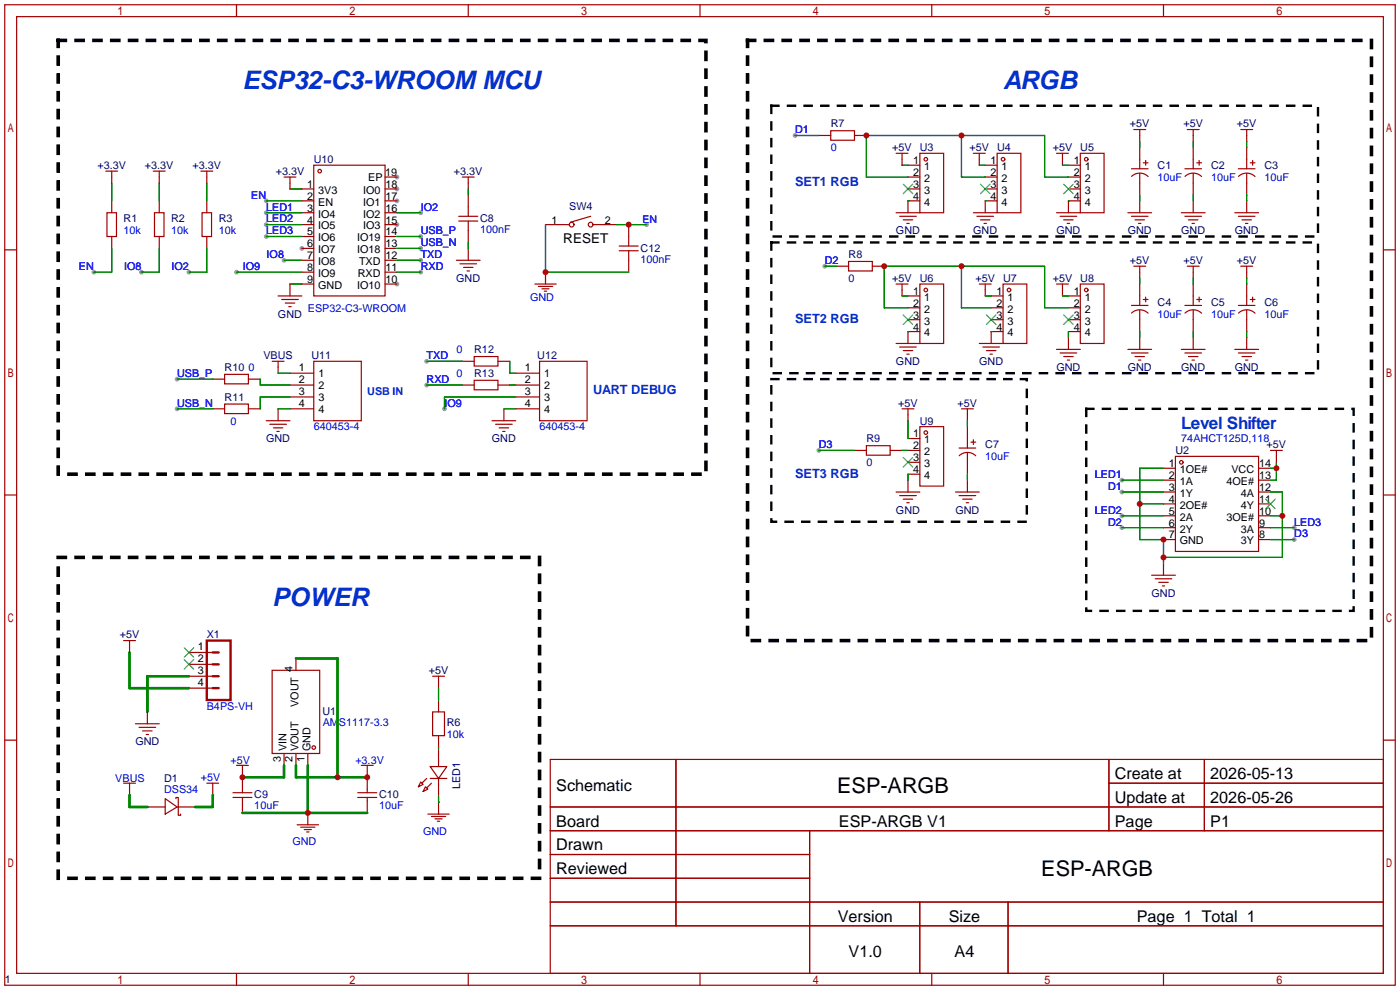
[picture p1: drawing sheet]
<svg xmlns="http://www.w3.org/2000/svg" width="299mm" height="212mm" viewBox="0 0 299 212" stroke-linecap="round" stroke-linejoin="round" font-family="sans-serif">
<g fill="#999">
<circle cx="84.8" cy="37.8" r=".51"/>
<circle cx="84.8" cy="40.4" r=".51"/>
<circle cx="84.8" cy="42.9" r=".51"/>
<circle cx="84.8" cy="48" r=".51"/>
<circle cx="84.8" cy="60.7" r=".51"/>
<circle cx="64.5" cy="53.1" r=".51"/>
<circle cx="239.8" cy="105.2" r=".51"/>
<circle cx="239.8" cy="112.8" r=".51"/>
<circle cx="276.6" cy="115.3" r=".51"/>
<circle cx="276.6" cy="112.8" r=".51"/>
<circle cx="239.8" cy="110.2" r=".51"/>
<circle cx="239.8" cy="102.6" r=".51"/>
<circle cx="56.9" cy="42.9" r=".51"/>
<circle cx="60.7" cy="55.6" r=".51"/>
<circle cx="50.5" cy="58.2" r=".51"/>
<circle cx="89.9" cy="45.5" r=".51"/>
<circle cx="20.1" cy="58.2" r=".51"/>
<circle cx="30.2" cy="58.2" r=".51"/>
<circle cx="40.4" cy="58.2" r=".51"/>
<circle cx="56.9" cy="45.5" r=".51"/>
<circle cx="56.9" cy="48" r=".51"/>
<circle cx="56.9" cy="50.5" r=".51"/>
<circle cx="89.9" cy="53.1" r=".51"/>
<circle cx="89.9" cy="50.5" r=".51"/>
<circle cx="89.9" cy="55.6" r=".51"/>
<circle cx="89.9" cy="58.2" r=".51"/>
<circle cx="175" cy="96.3" r=".51"/>
<circle cx="176.3" cy="56.9" r=".51"/>
<circle cx="169.9" cy="29" r=".51"/>
<circle cx="37.8" cy="81" r=".51"/>
<circle cx="37.8" cy="87.4" r=".51"/>
<circle cx="91.2" cy="77.2" r=".51"/>
<circle cx="91.2" cy="82.3" r=".51"/>
<circle cx="138.2" cy="48" r=".51"/>
<circle cx="95" cy="87.4" r=".51"/>
</g>
<g fill="none" stroke="#a10000" stroke-width=".25">
<path d="M1 1h297.2v209.6h-297.2zM3.6 3.6h292.1v204.4h-292.1zM50.5 1v2.6M100.1 1v2.6M149.6 1v2.6M199.1 1v2.6M248.7 1v2.6M22.6 36.6h2.5M23.9 36.6v2.5M32.8 36.6h2.5M34 36.6v2.5M42.9 36.6h2.6"/>
<path d="M44.2 36.6v2.5M60.7 37.8h2.5M62 37.8v2.6M67.1 35.3h15.2v27.9h-15.2zM82.3 37.8h2.5M98.8 37.8h2.5M100.1 37.8v2.6M175 29h2.5M177.5 27.9h5.1v2.1h-5.1zM182.6 29h2.6M191.5 32.8h2.6M192.8 32.8v2.5"/>
<path d="M194.1 37.8h2.5M194.1 35.3h2.5M196.6 32.8h5.1v12.7h-5.1zM208 32.8h2.6M209.3 32.8v2.5M210.6 37.8h2.5M210.6 35.3h2.5M213.1 32.8h5.1v12.7h-5.1zM225.8 32.8h2.5M227.1 32.8v2.5M228.3 37.8h2.6M228.3 35.3h2.6"/>
<path d="M230.9 32.8h5.1v12.7h-5.1zM241.8 36.1h3.6M241.8 37.7a2.54 2.54 0 0 1 3.6 0M242.3 27.7h2.6M243.6 27.7v2.5M243.6 31.5v4.6M243.6 37.1v4.6M244.3 34.8h1.1M244.9 34.3v1M253.2 36.1h3.6M253.3 37.7a2.54 2.54 0 0 1 3.5 0M253.7 27.7h2.6"/>
<path d="M255 27.7v2.5M255 31.5v4.6M255 37.1v4.6M255.8 34.8h1M256.3 34.3v1M264.7 36.1h3.5M264.7 37.7a2.54 2.54 0 0 1 3.5 0M265.2 27.7h2.5M266.4 27.7v2.5M266.4 31.5v4.6M266.4 37.1v4.6M267.2 34.8h1"/>
<path d="M267.7 34.3v1M1 53.4h2.6M22.9 45.5h2v5h-2zM23.9 42.9v2.6M23.9 50.5v2.6M33 45.5h2.1v5h-2.1zM34 42.9v2.6M34 50.5v2.6M43.2 45.5h2v5h-2zM44.2 42.9v2.6M44.2 50.5v2.6M64.5 40.4h2.6"/>
<path d="M64.5 42.9h2.6M64.5 45.5h2.6M64.5 48h2.6M64.5 50.5h2.6M64.5 53.1h2.6M64.5 55.6h2.6M64.5 58.2h2.6M82.3 40.4h2.5M82.3 42.9h2.5M82.3 45.5h2.5M82.3 48h2.5M82.3 50.5h2.5"/>
<path d="M82.3 53.1h2.5M82.3 55.6h2.5M82.3 58.2h2.5M97.5 55.6h5.1M98 46.2h4.1M98 47.2h4.1M98.3 56.4h3.6M99.1 57.2h2M99.8 57.9h.5M100.1 41.7v4.5M100.1 47.2v4.6M100.1 53.1v2.5"/>
<path d="M116.6 58.2h.1M116.6 48h5.1M116.6 58.2v2.5M126.2 46.2l-4.3 1.3M126.7 48h5.1M132.3 53.6h4.1M132.3 52.6h4.1M134.4 48v4.6M134.4 53.6v4.6M178.8 56.9h2.6M181.4 55.9h5v2h-5zM186.4 56.9h2.6"/>
<path d="M191.5 45.5h5.1M192.3 46.2h3.5M193 47h2.1M193.8 47.8h.5M194.1 40.4h2.5M196.6 42.9h-2.5v2.6M208 45.5h5.1M208.8 46.2h3.5M209.5 47h2.1M210.3 47.8h.5M210.6 40.4h2.5M213.1 42.9h-2.5v2.6"/>
<path d="M225.8 45.5h5.1M226.6 46.2h3.5M227.3 47h2.1M228.1 47.8h.5M228.3 40.4h2.6M230.9 42.9h-2.6v2.6M241 45.5h5.1M241.8 46.2h3.6M242.3 56.9h2.6M242.6 47h2M243.3 47.8h.5M243.6 42.9v2.6"/>
<path d="M243.6 56.9v2.5M252.5 45.5h5.1M253.2 46.2h3.6M253.7 56.9h2.6M254 47h2M254.8 47.8h.5M255 42.9v2.6M255 56.9v2.5M263.9 45.5h5.1M264.7 46.2h3.5M265.2 56.9h2.5M265.4 47h2.1"/>
<path d="M266.2 47.8h.5M266.4 42.9v2.6M266.4 56.9v2.5M295.7 53.4h2.5M58.2 77.2h2.5M59.4 63.2h5.1M59.4 77.2v2.6M60.2 64h3.6M61 64.8h2M61.7 65.5h.5M62 60.7v2.5M62 79.8h5.1"/>
<path d="M64.5 60.7h2.6M67.1 77.2h10.1v12.7h-10.1zM82.3 60.7h2.5M98.8 77.2h2.5M101.3 76.2h5.1v2h-5.1zM106.4 77.2h2.6M110.2 79.8h5.1M114.3 60.7h4.6M115.1 61.2h3M115.3 77.2h10.2v12.7h-10.2zM115.8 61.7h1.5M116.3 62.2h.5"/>
<path d="M191.5 60.7h2.6M191.5 73.4h5.1M192.3 74.2h3.5M192.8 60.7v2.5M193 74.9h2.1M193.8 75.7h.5M194.1 63.2h2.5M194.1 65.8h2.5M194.1 68.3h2.5M196.6 60.7h5.1v12.7h-5.1zM196.6 70.9h-2.5v2.5M209.3 60.7h2.5"/>
<path d="M209.3 73.4h5.1M210.1 74.2h3.5M210.6 60.7v2.5M210.8 74.9h2.1M211.6 75.7h.5M211.8 63.2h2.6M211.8 65.8h2.6M211.8 68.3h2.6M214.4 60.7h5.1v12.7h-5.1zM214.4 70.9h-2.6v2.5M225.8 60.7h2.5M225.8 74.7h5.1"/>
<path d="M226.6 75.4h3.5M227.1 60.7v2.5M227.3 76.2h2.1M228.1 77h.5M228.3 63.2h2.6M228.3 65.8h2.6M228.3 68.3h2.6M228.3 70.9h2.6M228.3 72.1v2.6M230.9 60.7h5.1v12.7h-5.1zM241 74.7h5.1M241.8 75.4h3.6"/>
<path d="M241.8 65.3h3.6M241.8 66.9a2.54 2.54 0 0 1 3.6 0M242.6 76.2h2M243.3 77h.5M243.6 60.7v4.6M243.6 66.3v4.6M243.6 72.1v2.6M244.3 64h1.1M244.9 63.5v1M252.5 74.7h5.1M253.2 75.4h3.6M253.2 65.3h3.6"/>
<path d="M253.3 66.9a2.54 2.54 0 0 1 3.5 0M254 76.2h2M254.8 77h.5M255 60.7v4.6M255 66.3v4.6M255 72.1v2.6M255.8 64h1M256.3 63.5v1M263.9 74.7h5.1M264.7 75.4h3.5M264.7 65.3h3.5M264.7 66.9a2.54 2.54 0 0 1 3.5 0"/>
<path d="M265.4 76.2h2.1M266.2 77h.5M266.4 60.7v4.6M266.4 66.3v4.6M266.4 72.1v2.6M267.2 64h1M267.7 63.5v1M45.5 87.4h2.5M45.5 81h2.5M48 80h5.1v2h-5.1zM48 86.4h5.1v2h-5.1zM53.1 87.4h2.5"/>
<path d="M53.1 81h2.5M56.9 89.9h5.1M57.7 90.7h3.5M58.4 91.4h2.1M59.2 92.2h.5M59.4 87.4v2.5M62 87.4h5.1M62 82.3h5.1M62 84.8h5.1M98.8 82.3h2.5M101.3 81.3h5.1v2h-5.1zM105.2 89.9h5"/>
<path d="M105.9 90.7h3.6M106.4 82.3h2.6M106.7 91.4h2M107.4 92.2h.5M107.7 87.4v2.5M110.2 87.4h5.1M110.2 82.3h5.1M110.2 84.8h5.1M182.6 96.3h2.6M185.2 95.2h5v2.1h-5zM190.2 96.3h2.6M192.8 87.4h2.5"/>
<path d="M194.1 93.7h2.5M194.1 96.3h2.5M194.1 98.8h2.5M194.1 87.4v2.5M196.6 91.2h5.1v12.7h-5.1zM205 95.8h3.5M205 97.4a2.54 2.54 0 0 1 3.5 0M205.5 87.4h2.5M206.8 87.4v2.5M206.8 91.2v4.6M206.8 96.8v4.5M207.5 94.5h1"/>
<path d="M208 94v1M251.2 97.5h17.8v20.4h-17.8zM271.5 96.3h2.6M272.8 96.3v2.5M1 105.8h2.6M191.5 105.2h5.1M192.3 105.9h3.5M193 106.7h2.1M193.8 107.4h.5M194.1 101.3h2.5M194.1 102.6v2.6M204.2 105.2h5.1"/>
<path d="M205 105.9h3.5M205.7 106.7h2.1M206.5 107.4h.5M206.8 102.6v2.6M248.7 100.1h2.5M248.7 102.6h2.5M248.7 105.2h2.5M248.7 107.7h2.5M248.7 110.2h2.5M248.7 112.8h2.5M248.7 115.3h2.5M269 100.1h2.5"/>
<path d="M269 102.6h2.5M269 105.2h2.5M269 107.7h2.5M269 110.2h2.5M269 112.8h2.5M269 115.3h2.5M295.7 105.8h2.5M26.4 136.9h2.6M27.7 136.9v2.5M40.4 139.4h5.1M246.1 122.9h5.1M246.9 123.7h3.5"/>
<path d="M247.6 124.5h2.1M248.4 125.2h.5M248.7 120.4v2.5M1 158.2h2.6M29 154.7h5M29.7 155.4h3.6M30.5 156.2h2M31.2 157h.5M31.5 152.1v2.6M40.4 142h5.1M40.4 144.5h5.1M40.4 147.1h5.1"/>
<path d="M58.2 143.3h10.1v17.7h-10.1zM63.2 140.7v2.6M92.5 152.1h2.5v5.1h-2.5zM92.5 144.5h2.5M93.7 144.5v2.6M93.7 149.6v2.5M93.7 157.2v2.6M295.7 158.2h2.5M26.4 167.4h2.6M27.7 169.9h.1M27.7 167.4v2.5M31.5 172.5h3.8"/>
<path d="M35.3 170.7l2.5 1.8-2.5 1.5zM37.6 170.7v-.3h.5v3.8h.5v-.2M37.8 172.5h3.9M44.2 167.4h2.5M45.5 169.9h.1M45.5 167.4v2.5M49.8 170.4h4M49.8 169.4h4M50.5 163.6h2.6M51.8 166.1h.1M51.8 163.6v5.8M51.8 170.4v3.3"/>
<path d="M60.7 161v2.6M63.2 161v2.6M63.5 176.3h4.6M64.3 176.8h3M65 177.3h1.5M65.5 177.8h.5M65.8 173.7h.1M65.8 161v2.6M65.8 173.7v2.6M76.5 170.4h4M76.5 169.4h4M77.2 163.6h2.6"/>
<path d="M78.5 166.1h.1M78.5 163.6v5.8M78.5 170.4v3.3M89.9 167.1l.5 .5-1 .5zM90.9 168.1l.5 .6-1 .5zM91.2 166.4l-1 1M91.4 174h4.6M91.9 163.8h3.6l-1.8 2.6zM91.9 166.4h3.6M92.2 167.4l-1 1M92.2 174.5h3M93 175h1.5"/>
<path d="M93.5 175.5h.5M93.7 171.5h.1M93.7 160v3.8M93.7 166.4v3.8M93.7 171.5v2.5M117.6 162.3h178.1v45.7h-178.1zM117.6 172.5h178.1M117.6 177.5h178.1M144.5 162.3v35.6M173 177.5v30.5M237 162.3v15.2M237 167.4h58.7"/>
<path d="M257.4 162.3v15.2M117.6 182.6h55.4M117.6 192.8h178.1M117.6 187.7h55.4M117.6 197.9h178.1M196.6 192.8v15.2M215.4 192.8v15.2M50.5 208v2.6M100.1 208v2.6M149.6 208v2.6M199.1 208v2.6M248.7 208v2.6"/>
<circle cx="68.3" cy="36.6" r=".38"/>
<circle cx="197.9" cy="34" r=".38"/>
<circle cx="214.4" cy="34" r=".38"/>
<circle cx="232.2" cy="34" r=".38"/>
<circle cx="122.2" cy="48" r=".51"/>
<circle cx="126.2" cy="48" r=".51"/>
<circle cx="197.9" cy="62" r=".38"/>
<circle cx="215.6" cy="62" r=".38"/>
<circle cx="232.2" cy="62" r=".38"/>
<circle cx="197.9" cy="92.5" r=".38"/>
<circle cx="252.5" cy="98.8" r=".38"/>
<circle cx="67.1" cy="159.8" r=".38"/>
</g>
<g fill="none" stroke="#008700" stroke-width=".25">
<path d="M23.9 39.1v3.8M34 39.1v3.8M44.2 39.1v3.8M169.9 29h5.1M192.8 35.3h1.3M194.1 37.8h-8.9v-8.8h38.1v8.8h5M205.5 29v8.8h5.1M209.3 35.3h1.3M227.1 35.3h1.2M243.6 30.2v1.3M255 30.2v1.3M266.4 30.2v1.3"/>
<path d="M23.9 53.1v5.1h-3.8M34 53.1v5.1h-3.8M44.2 53.1v5.1h-3.8M50.5 58.2h14M56.9 42.9h7.6M56.9 45.5h7.6M56.9 48h7.6M56.9 50.5h7.6M60.7 55.6h3.8M62 40.4h2.5M84.8 55.6h5.1M84.8 58.2h5.1"/>
<path d="M84.8 45.5h5.1M84.8 50.5h5.1M84.8 53.1h5.1M100.1 40.4v1.3M100.1 51.8v1.3M116.6 48v10.2h17.8M131.8 48h6.4M176.3 56.9h2.5M194.1 42.9h.1M205.5 56.9v8.9h6.3M210.6 42.9h.1M228.3 42.9h.1"/>
<path d="M243.6 41.7v1.2M243.6 59.4v1.3M255 41.7v1.2M255 59.4v1.3M266.4 41.7v1.2M266.4 59.4v1.3M59.4 79.8h2.6M62 60.7h2.5M91.2 77.2h7.6M109 77.2v2.6h1.2M192.8 63.2h1.3M194.1 70.9h.1"/>
<path d="M194.1 65.8h-5.1v-8.9h34.3v8.9h5M210.6 63.2h1.2M211.8 70.9h.1M227.1 63.2h1.2M228.3 70.9v1.2M243.6 70.9v1.2M255 70.9v1.2M266.4 70.9v1.2M37.8 87.4h7.7M37.8 81h7.7M55.6 81v1.3h6.4M59.4 87.4h2.6"/>
<path d="M62 84.8h-6.4v2.6M91.2 82.3h7.6M107.7 87.4h2.5M109 82.3h1.2M110.2 84.8h-15.2v2.6M175 96.3h7.6M192.8 96.3h1.3M194.1 89.9v3.8M206.8 89.9v1.3M272.8 98.8v3.8h-1.3M194.1 101.3v1.3M206.8 101.3v1.3"/>
<path d="M239.8 102.6h8.9M239.8 110.2h8.9M239.8 105.2h8.9M239.8 112.8h8.9M243.6 107.7h5.1M248.7 100.1h-5.1v15.2h5.1v5.1M271.5 100.1h1.3M271.5 115.3h5.1M271.5 105.2h2.6v13.9h-25.4M271.5 110.2h2.6M271.5 112.8h5.1M93.7 147.1v2.5"/>
<path d="M93.7 159.8v.2M93.7 170.2v1.3"/>
</g>
<g fill="none" stroke="#3c3" stroke-width=".25">
<path d="M193 39.4l2.1 2M195.1 39.4l-2.1 2M209.5 39.4l2.1 2M211.6 39.4l-2.1 2M227.3 39.4l2.1 2M229.4 39.4l-2.1 2M193 67.3l2.1 2M195.1 67.3l-2.1 2M210.8 67.3l2.1 2M212.9 67.3l-2.1 2M227.3 67.3l2.1 2M229.4 67.3l-2.1 2"/>
<path d="M193 97.8l2.1 2M195.1 97.8l-2.1 2M270.5 106.7l2 2M272.5 106.7l-2 2M39.4 138.4l2 2.1M41.4 138.4l-2 2.1M39.4 141l2 2M41.4 141l-2 2"/>
</g>
<path d="M44.2 136.9h5.1v12.7h-5.1zM45.5 139.4h1.2M45.5 144.5h1.2M45.5 142h1.2M45.5 147.1h1.2" fill="none" stroke="#a10000" stroke-width=".51"/>
<path d="M27.7 139.4v7.7h12.7M40.4 144.5h-8.9v7.6M63.2 140.7h8.9v25.4M27.7 169.9v2.6h3.8M45.5 169.9v2.6h-3.8M51.8 173.7h26.7M60.7 163.6v2.5h-8.9M63.2 163.6v2.5h15.3M65.8 163.6v10.1" fill="none" stroke="#008700" stroke-width=".51"/>
<path d="M12.4 8.6h138.5v92.7h-138.5zM159.8 8.6h133.3v128.3h-133.3zM12.4 119.1h102.9v68.6h-102.9z" fill="none" stroke="#000" stroke-width=".76" stroke-dasharray="1.5 2.3"/>
<path d="M164.8 22.6h116.9v27.9h-116.9zM164.8 51.8h116.9v28h-116.9zM164.8 81h54.7v30.5h-54.7zM232.2 87.4h57.1v43.2h-57.1z" fill="none" stroke="#000" stroke-width=".51" stroke-dasharray="1.5 2"/>
<g fill="#c00">
<circle cx="205.5" cy="29" r=".63"/>
<circle cx="185.2" cy="29" r=".63"/>
<circle cx="205.5" cy="56.9" r=".63"/>
<circle cx="189" cy="56.9" r=".63"/>
<circle cx="272.8" cy="100.1" r=".63"/>
<circle cx="248.7" cy="115.3" r=".63"/>
<circle cx="248.7" cy="119.1" r=".63"/>
<circle cx="274.1" cy="110.2" r=".63"/>
<circle cx="243.6" cy="107.7" r=".63"/>
<circle cx="51.8" cy="166.1" r=".63"/>
<circle cx="65.8" cy="173.7" r=".63"/>
<circle cx="72.1" cy="166.1" r=".63"/>
<circle cx="78.5" cy="166.1" r=".63"/>
<circle cx="116.6" cy="58.2" r=".63"/>
<circle cx="134.4" cy="48" r=".63"/>
</g>
<g font-size="5.5" fill="#03c">
<text x="51.8" y="19">ESP32-C3-WROOM MCU</text>
<text x="214.4" y="19">ARGB</text>
<text x="58.2" y="129.5">POWER</text>
</g>
<g font-size="4.6">
<text x="178.9" y="169.4">ESP-ARGB</text>
<text x="222.5" y="187.2">ESP-ARGB</text>
</g>
<text font-size="3.6" fill="#03c" x="252.5" y="91.7">Level Shifter</text>
<g font-size="3.5">
<text x="238.3" y="166.5">Create at</text>
<text x="258.7" y="166.5">2026-05-13</text>
<text x="118.9" y="169.1">Schematic</text>
<text x="238.3" y="171.6">Update at</text>
<text x="258.7" y="171.6">2026-05-26</text>
<text x="118.9" y="176.7">Board</text>
<text x="179.3" y="176.7">ESP-ARGB V1</text>
<text x="238.3" y="176.7">Page</text>
<text x="258.7" y="176.7">P1</text>
<text x="118.9" y="181.8">Drawn</text>
<text x="118.9" y="186.8">Reviewed</text>
<text x="179.1" y="197">Version</text>
<text x="202.8" y="197">Size</text>
<text x="243" y="197">Page 1 Total 1</text>
<text x="181.4" y="204.6">V1.0</text>
<text x="204" y="204.6">A4</text>
</g>
<text font-size="2.9" x="120.4" y="51.9">RESET</text>
<g font-size="2.7" fill="#03c">
<text x="169.9" y="39.8">SET1 RGB</text>
<text x="169.9" y="69">SET2 RGB</text>
<text x="126.7" y="84.3">UART DEBUG</text>
<text x="169.9" y="102.1">SET3 RGB</text>
</g>
<g font-size="2.3" fill="#00f">
<text x="169.9" y="28.5">D1</text>
<text x="177.5" y="32.3">0</text>
<text x="247.4" y="38.7">10uF</text>
<text x="258.8" y="38.7">10uF</text>
<text x="270.3" y="38.7">10uF</text>
<text x="53.7" y="42.5">EN</text>
<text x="56.9" y="45">LED1</text>
<text x="56.9" y="47.5">LED2</text>
<text x="89.9" y="45">IO2</text>
<text x="26.4" y="50.1">10k</text>
<text x="36.6" y="50.1">10k</text>
<text x="46.7" y="50.1">10k</text>
<text x="56.9" y="50.1">LED3</text>
<text x="89.9" y="52.6">USB_N</text>
<text x="89.9" y="50.1">USB_P</text>
<text x="102.6" y="49.7">100nF</text>
<text x="16.9" y="57.7">EN</text>
<text x="26.5" y="57.7">IO8</text>
<text x="36.7" y="57.7">IO2</text>
<text x="51.9" y="57.7">IO9</text>
<text x="57" y="55.2">IO8</text>
<text x="89.9" y="55.2">TXD</text>
<text x="89.9" y="57.7">RXD</text>
<text x="136.9" y="56.1">100nF</text>
<text x="176.3" y="56.4">D2</text>
<text x="113.3" y="64.4">GND</text>
<text x="181.4" y="60.2">0</text>
<text x="65.8" y="66.6">ESP32-C3-WROOM</text>
<text x="247.4" y="67.9">10uF</text>
<text x="258.8" y="67.9">10uF</text>
<text x="270.3" y="67.9">10uF</text>
<text x="91.2" y="76.8">TXD</text>
<text x="97.5" y="75.5">0</text>
<text x="37.8" y="80.6">USB_P</text>
<text x="53.1" y="79.3">0</text>
<text x="91.2" y="81.8">RXD</text>
<text x="97.5" y="80.6">0</text>
<text x="37.8" y="86.9">USB_N</text>
<text x="95" y="86.9">IO9</text>
<text x="49.3" y="90.7">0</text>
<text x="67.1" y="92">640453-4</text>
<text x="115.3" y="92">640453-4</text>
<text x="175" y="95.8">D3</text>
<text x="252.5" y="94.5">74AHCT125D,118</text>
<text x="185.2" y="99.6">0</text>
<text x="210.6" y="98.3">10uF</text>
<text x="234" y="102.2">LED1</text>
<text x="236.8" y="104.7">D1</text>
<text x="234" y="109.8">LED2</text>
<text x="236.8" y="112.3">D2</text>
<text x="276.6" y="112.3">LED3</text>
<text x="276.6" y="114.9">D3</text>
<text x="44.2" y="151.7">B4PS-VH</text>
<text x="69" y="155.1">AMS1117-3.3</text>
<text x="95.5" y="157.7">10k</text>
<text x="24.6" y="167">VBUS</text>
<text x="42.9" y="166.9">+5V</text>
<text x="49.3" y="163.2">+5V</text>
<text x="75.9" y="163.2">+3.3V</text>
<text x="35.1" y="169.6">DSS34</text>
<text x="54.4" y="172.9">10uF</text>
<text x="81" y="172.9">10uF</text>
<text x="90.4" y="178.6">GND</text>
<text x="62.5" y="180.5">GND</text>
</g>
<g font-size="2.3" fill="#000080">
<text x="177.5" y="27.2">R7</text>
<text x="241.5" y="27.2">+5V</text>
<text x="252.9" y="27.2">+5V</text>
<text x="264.4" y="27.2">+5V</text>
<text x="67.1" y="34.8">U10</text>
<text x="190.7" y="32.3">+5V</text>
<text x="196.6" y="32.3">U3</text>
<text x="207.2" y="32.3">+5V</text>
<text x="213.1" y="32.3">U4</text>
<text x="225" y="32.3">+5V</text>
<text x="230.9" y="32.3">U5</text>
<text x="20.8" y="36.1">+3.3V</text>
<text x="31" y="36.1">+3.3V</text>
<text x="41.1" y="36.1">+3.3V</text>
<text x="58.9" y="37.4">+3.3V</text>
<text x="97" y="37.4">+3.3V</text>
<text x="247.4" y="36.1">C1</text>
<text x="258.8" y="36.1">C2</text>
<text x="270.3" y="36.1">C3</text>
<text x="26.4" y="47.5">R1</text>
<text x="36.6" y="47.5">R2</text>
<text x="46.7" y="47.5">R3</text>
<text x="102.6" y="47.4">C8</text>
<text x="121.6" y="44.9">SW4</text>
<text x="136.9" y="53.8">C12</text>
<text x="191.5" y="50.1">GND</text>
<text x="208" y="50.1">GND</text>
<text x="225.8" y="50.1">GND</text>
<text x="241" y="50.1">GND</text>
<text x="252.5" y="50.1">GND</text>
<text x="263.9" y="50.1">GND</text>
<text x="181.4" y="55.2">R8</text>
<text x="241.5" y="56.4">+5V</text>
<text x="252.9" y="56.4">+5V</text>
<text x="264.4" y="56.4">+5V</text>
<text x="97.5" y="60.2">GND</text>
<text x="190.7" y="60.2">+5V</text>
<text x="196.6" y="60.2">U6</text>
<text x="208.5" y="60.2">+5V</text>
<text x="214.4" y="60.2">U7</text>
<text x="225" y="60.2">+5V</text>
<text x="230.9" y="60.2">U8</text>
<text x="247.4" y="65.3">C4</text>
<text x="258.8" y="65.3">C5</text>
<text x="270.3" y="65.3">C6</text>
<text x="59.4" y="67.9">GND</text>
<text x="56.3" y="76.8">VBUS</text>
<text x="66.6" y="76.8">U11</text>
<text x="101.3" y="75.5">R12</text>
<text x="114.8" y="76.8">U12</text>
<text x="48" y="79.3">R10</text>
<text x="101.3" y="80.6">R13</text>
<text x="191.5" y="78">GND</text>
<text x="209.3" y="78">GND</text>
<text x="225.8" y="79.3">GND</text>
<text x="241" y="79.3">GND</text>
<text x="252.5" y="79.3">GND</text>
<text x="263.9" y="79.3">GND</text>
<text x="48" y="85.6">R11</text>
<text x="192" y="86.9">+5V</text>
<text x="204.7" y="86.9">+5V</text>
<text x="56.9" y="94.5">GND</text>
<text x="105.1" y="94.5">GND</text>
<text x="185.2" y="94.5">R9</text>
<text x="196.6" y="90.7">U9</text>
<text x="210.6" y="95.8">C7</text>
<text x="270.7" y="95.8">+5V</text>
<text x="251.2" y="97.1">U2</text>
<text x="191.5" y="109.8">GND</text>
<text x="204.2" y="109.8">GND</text>
<text x="246.1" y="127.6">GND</text>
<text x="25.6" y="136.4">+5V</text>
<text x="44.2" y="136.4">X1</text>
<text x="91.6" y="144.1">+5V</text>
<text x="68.9" y="152.9">U1</text>
<text x="95.5" y="155.2">R6</text>
<text x="28.9" y="159.3">GND</text>
<text x="35.1" y="167.2">D1</text>
<text x="54.4" y="170.6">C9</text>
<text x="81" y="170.6">C10</text>
<text x="98.3" y="168.7" transform="rotate(-90 98.3 168.7)">LED1</text>
<text x="1" y="210.1">1</text>
</g>
<g font-size="2.3">
<text x="195.2" y="35.1">1</text>
<text x="211.7" y="35.1">1</text>
<text x="229.5" y="35.1">1</text>
<text x="65.6" y="40.2">1</text>
<text x="68" y="41.4">3V3</text>
<text x="77.6" y="41.4">IO0</text>
<text x="78.7" y="38.6">EP</text>
<text x="82.3" y="37.6">19</text>
<text x="82.4" y="40.2">18</text>
<text x="195.2" y="37.6">2</text>
<text x="195.2" y="40.2">3</text>
<text x="197.5" y="36.3">1</text>
<text x="197.5" y="38.9">2</text>
<text x="197.5" y="41.4">3</text>
<text x="211.7" y="37.6">2</text>
<text x="211.7" y="40.2">3</text>
<text x="214" y="36.3">1</text>
<text x="214" y="38.9">2</text>
<text x="214" y="41.4">3</text>
<text x="229.5" y="37.6">2</text>
<text x="229.5" y="40.2">3</text>
<text x="231.8" y="36.3">1</text>
<text x="231.8" y="38.9">2</text>
<text x="231.8" y="41.4">3</text>
<text x="65.6" y="47.8">4</text>
<text x="65.6" y="45.2">3</text>
<text x="65.6" y="42.7">2</text>
<text x="68" y="46.5">IO4</text>
<text x="68" y="44">EN</text>
<text x="77.6" y="44">IO1</text>
<text x="77.6" y="46.5">IO2</text>
<text x="82.4" y="42.7">17</text>
<text x="82.4" y="45.2">16</text>
<text x="82.4" y="47.8">15</text>
<text x="117.8" y="47.8">1</text>
<text x="129.3" y="47.8">2</text>
<text x="195.2" y="42.7">4</text>
<text x="197.5" y="44">4</text>
<text x="211.7" y="42.7">4</text>
<text x="214" y="44">4</text>
<text x="229.5" y="42.7">4</text>
<text x="231.8" y="44">4</text>
<text x="65.6" y="52.9">6</text>
<text x="65.6" y="50.3">5</text>
<text x="68" y="51.6">IO6</text>
<text x="68" y="49">IO5</text>
<text x="76.4" y="51.6">IO19</text>
<text x="77.6" y="49">IO3</text>
<text x="82.4" y="50.3">14</text>
<text x="82.4" y="52.9">13</text>
<text x="65.6" y="57.9">8</text>
<text x="65.6" y="55.4">7</text>
<text x="68" y="59.2">IO9</text>
<text x="68" y="56.7">IO8</text>
<text x="68" y="54.1">IO7</text>
<text x="76.4" y="54.1">IO18</text>
<text x="76.5" y="59.2">RXD</text>
<text x="76.7" y="56.7">TXD</text>
<text x="82.4" y="55.4">12</text>
<text x="82.4" y="57.9">11</text>
<text x="65.6" y="60.5">9</text>
<text x="68" y="61.7">GND</text>
<text x="76.4" y="61.7">IO10</text>
<text x="82.4" y="60.5">10</text>
<text x="195.2" y="63">1</text>
<text x="195.2" y="65.6">2</text>
<text x="197.5" y="64.3">1</text>
<text x="213" y="63">1</text>
<text x="213" y="65.6">2</text>
<text x="215.3" y="64.3">1</text>
<text x="229.5" y="63">1</text>
<text x="229.5" y="65.6">2</text>
<text x="231.8" y="64.3">1</text>
<text x="195.2" y="68.1">3</text>
<text x="195.2" y="70.6">4</text>
<text x="197.5" y="66.8">2</text>
<text x="197.5" y="69.4">3</text>
<text x="197.5" y="71.9">4</text>
<text x="213" y="68.1">3</text>
<text x="213" y="70.6">4</text>
<text x="215.3" y="66.8">2</text>
<text x="215.3" y="69.4">3</text>
<text x="215.3" y="71.9">4</text>
<text x="229.5" y="68.1">3</text>
<text x="229.5" y="70.6">4</text>
<text x="231.8" y="66.8">2</text>
<text x="231.8" y="69.4">3</text>
<text x="231.8" y="71.9">4</text>
<text x="63.9" y="79.3">1</text>
<text x="63.9" y="81.8">2</text>
<text x="68.1" y="80.6">1</text>
<text x="68.1" y="83.1">2</text>
<text x="112.1" y="79.3">1</text>
<text x="112.1" y="81.8">2</text>
<text x="116.3" y="80.6">1</text>
<text x="116.3" y="83.1">2</text>
<text x="63.9" y="84.4">3</text>
<text x="63.9" y="86.9">4</text>
<text x="68.1" y="85.6">3</text>
<text x="68.1" y="88.2">4</text>
<text x="112.1" y="84.4">3</text>
<text x="112.1" y="86.9">4</text>
<text x="116.3" y="85.6">3</text>
<text x="116.3" y="88.2">4</text>
<text x="195.2" y="93.5">1</text>
<text x="197.5" y="94.8">1</text>
<text x="195.2" y="96">2</text>
<text x="195.2" y="98.6">3</text>
<text x="195.2" y="101.1">4</text>
<text x="197.5" y="97.3">2</text>
<text x="197.5" y="99.8">3</text>
<text x="249.8" y="99.8">1</text>
<text x="252.1" y="101.1">1OE#</text>
<text x="263.2" y="101.1">VCC</text>
<text x="269.1" y="99.8">14</text>
<text x="197.5" y="102.4">4</text>
<text x="249.8" y="102.4">2</text>
<text x="249.8" y="104.9">3</text>
<text x="249.8" y="107.5">4</text>
<text x="252.1" y="103.7">1A</text>
<text x="252.1" y="106.2">1Y</text>
<text x="262.1" y="103.7">4OE#</text>
<text x="265.2" y="106.2">4A</text>
<text x="269.1" y="107.5">11</text>
<text x="269.1" y="104.9">12</text>
<text x="269.1" y="102.4">13</text>
<text x="249.8" y="110">5</text>
<text x="249.8" y="112.5">6</text>
<text x="252.1" y="108.7">2OE#</text>
<text x="252.1" y="111.3">2A</text>
<text x="252.1" y="113.8">2Y</text>
<text x="262.1" y="111.3">3OE#</text>
<text x="265.2" y="113.8">3A</text>
<text x="265.2" y="108.7">4Y</text>
<text x="269.1" y="112.5">9</text>
<text x="269.1" y="110">10</text>
<text x="249.8" y="115.1">7</text>
<text x="252.1" y="116.4">GND</text>
<text x="265.2" y="116.4">3Y</text>
<text x="269.1" y="115.1">8</text>
<text x="42.3" y="139">1</text>
<text x="42.3" y="141.5">2</text>
<text x="62.5" y="143.6" transform="rotate(-90 62.5 143.6)">4</text>
<text x="42.3" y="144.1">3</text>
<text x="42.3" y="146.6">4</text>
<text x="63.8" y="151.1" transform="rotate(-90 63.8 151.1)">VOUT</text>
<text x="61.3" y="160.6" transform="rotate(-90 61.3 160.6)">VIN</text>
<text x="63.8" y="160.6" transform="rotate(-90 63.8 160.6)">VOUT</text>
<text x="66.3" y="160.6" transform="rotate(-90 66.3 160.6)">GND</text>
<text x="60" y="162.9" transform="rotate(-90 60 162.9)">3</text>
<text x="62.5" y="162.9" transform="rotate(-90 62.5 162.9)">2</text>
<text x="65.1" y="162.9" transform="rotate(-90 65.1 162.9)">1</text>
</g>
<text font-size="2.3" fill="#03c" x="78.5" y="84.4">USB IN</text>
<text font-size="2.2" fill="#00f" x="137.3" y="47.6">EN</text>
</svg>
